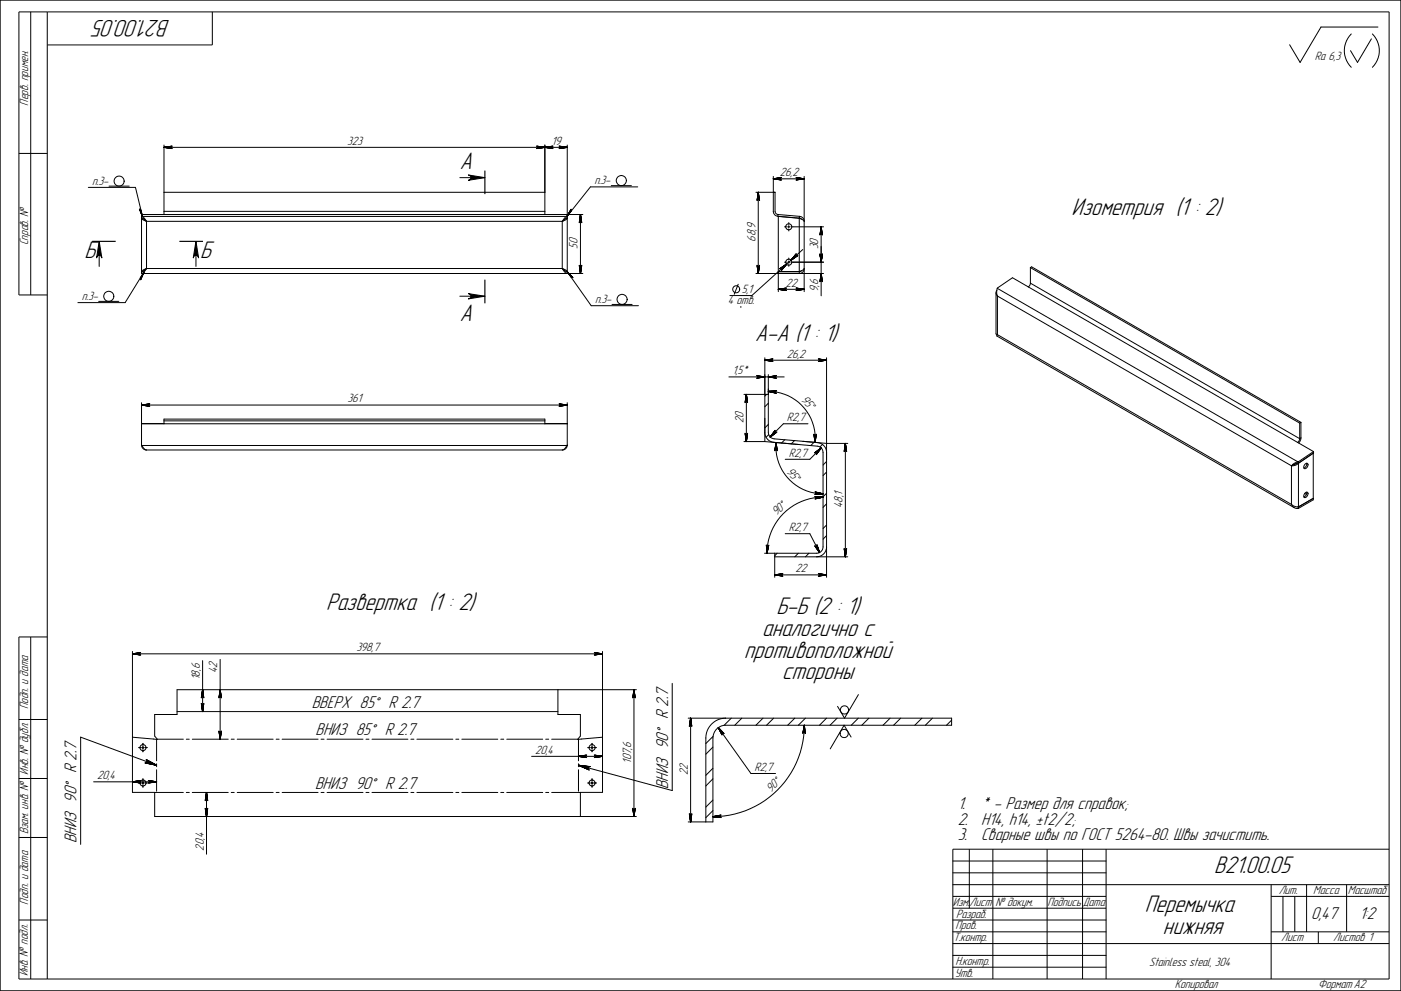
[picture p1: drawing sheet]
<svg xmlns="http://www.w3.org/2000/svg" width="594mm" height="420mm" viewBox="0 0 594 420" stroke-linecap="round" stroke-linejoin="round" font-family="sans-serif">
<g fill="none" stroke="#000" stroke-width=".42">
<path d="M.1 .1h593.9v420h-593.9zM13 5v120.1M20 5v410.1M90 5v14.1h-70M573 14.4a10 10 0 0 0 0 14.1M581.5 16.5l-5.9 10-2.9-5M581.9 14.4a10 10 0 0 1 0 14.1M584.3 11.5h-24.2l-8.8 15-4.5-7.5M8 65.1h12M37.4 79.4h20l3 12.5M46.2 78.9h8.6M69.5 62.5l3.5-.6z"/>
<path d="M69.5 62.5l3.4-.5zM69.5 62.5l3.2-.4zM69.5 62.5l3.1-.3zM69.5 62.5l3-.1zM69.5 62.5l3.1 .2zM69.5 62.5l3.2 .4zM69.5 62.5l3.4 .4zM69.5 62.5l3.5 .5zM69.5 61.5v29.4M69.5 62.5h171M69.5 62.6l3.2 .1M72.7 62.3l-3.2 .1"/>
<path d="M195 75.3h10.6M198.6 74.2l7 1.1-7 1.1a1.13 1.13 0 0 0 1.1-1.1 1.13 1.13 0 0 0-1.1-1.1zM227.5 63l3.5-.5zM227.5 61.9l3.5 .6zM227.7 62.9l3.3-.4zM227.7 62l3.3 .5zM227.9 62.1l3.1 .4zM227.9 62.3h6.3M227.9 62.7h6.3M228 62.7l3-.2zM228 62.2l3 .3zM228 62.5h3z"/>
<path d="M228 62.4l3 .1zM231 62.5l3.5-.6zM231 62.5l3.4-.5zM231 62.5l3.2-.4zM231 62.5l3.1-.3zM231 62.5l3-.1zM231 62.5l3.1 .2zM231 62.5l3.2 .4zM231 62.5l3.4 .4zM231 62.5l3.5 .5zM231 61.5v29.4M237 61.9l3.5 .6z"/>
<path d="M237 63l3.5-.5zM237.2 62l3.3 .5zM237.2 62.9l3.3-.4zM237.4 62.1l3.1 .4zM237.4 62.3h3.1M237.4 62.7h3.1M237.5 62.2l3 .3zM237.5 62.7l3-.2zM237.5 62.4l3 .1zM237.5 62.5h3zM240.5 61.5v54.5l-.9-.5-1.2-1.7M259.2 78.7h8.5"/>
<path d="M270.4 79.2h-20l-10 12.6M327.9 75.8l3.5-.6zM327.9 75.8l3.3-.5zM327.9 75.8l3.2-.4zM327.9 75.8l3.1-.3zM327.9 75.8l3-.1zM327.9 75.8l3.1 .3zM327.9 75.8l3.2 .4zM327.9 75.8l3.3 .5zM327.9 75.8l3.5 .5zM327.9 74.8v14.8a2.12 2.12 0 0 0 2 2.1M327.9 75.8h13.1"/>
<path d="M327.9 75.6h3.2M327.9 75.7h3.1M327.9 75.9h3.1M327.9 76h3.2M337.5 76.3l3.5-.5zM337.5 75.2l3.5 .6zM337.7 76.3l3.3-.5zM337.7 75.3l3.3 .5zM337.9 75.4l3.1 .4zM337.9 75.6h3.1M337.9 76h3.1M338 76.1l3-.3z"/>
<path d="M338 75.5l3 .3zM338 75.7h3M338 75.9h3M338 75.9l3-.1zM338 75.7l3 .1zM341 74.8v48.8M59.1 88.6l1.3 3.3zM59.2 88.7l1.2 3.2zM59.3 88.8l1.1 3.1zM59.5 88.9l.9 3zM59.6 89l.8 2.9zM60 91.7l.1 .1"/>
<path d="M60.1 91.8l1 .6 1 1.4M60.1 91.8v.7l.9 .3 1.1 1M60.1 91.8h180.3M60.4 92.5h-.4l.3 .5 1.8 .8M60.8 92.7l1.3 1.1M62.1 93.8h176.3M62.1 93.8v20M69.5 81.5h161.5M69.5 89.6h161.5M238.4 93.8v20M239.8 92.7l-1.4 1.1M240.2 92.5l.3 .1-.5 .5-1.6 .7"/>
<path d="M240.4 91.8l-.6 .3-1.4 1.7M240.4 91.8v.7l-2 1.3M240.5 91.7l-.1 .1M242.1 89l-1.7 2.8zM242.1 89.1l-1.7 2.7zM242.1 88.8l-1.7 3zM242.2 89.3l-1.8 2.5zM242.2 88.7l-1.8 3.1zM245.9 90.9v3.2M246 90.9v3.1M246.1 90.9l.1 3zM246.1 90.9l.3 3.1z"/>
<path d="M246.1 90.9l.4 3.2zM246.1 90.9l-.5 3.5zM246.1 90.9l-.4 3.4zM246.1 90.9l-.3 3.2zM246.1 90.9l-.2 3.1zM246.1 90.9l.6 3.5zM246.1 90.9l.5 3.4zM246.2 90.9l-.1 25.1M246.3 90.9v3.1M246.3 90.9v3.2M247.2 90.9h-187.2v25.1M320.5 81.5h8.2v8.4l.4 .7 .8 .3"/>
<path d="M321.3 81.5v3.2M321.4 81.5v3.1M321.5 81.5l.5 3.3zM321.5 81.5l.4 3.2zM321.5 81.5l.3 3.1zM321.5 81.5l.1 3zM321.5 81.5l-.2 3.1zM321.5 81.5l-.4 3.2zM321.5 81.5l-.4 3.3zM321.5 81.5l-.5 3.5zM321.5 81.5l.6 3.5zM321.5 81.5v34.5"/>
<path d="M321.7 81.5v3.1M321.7 81.5v3.2M329.9 91.7l9 .8M329.9 90.9v.8M329.9 90.9l9.1 .8M332.7 96.2h.8M334 96.2h1M334.5 94.4v.7M334.5 95.6v1.1M334.5 97.2v.7M335.5 96.2h13.7M338.9 92.5v23.5l1.3-.5 .7-.8 .1-.9-.5 .6-1.6 .7h-8.9"/>
<path d="M338.9 92.5l-8.9-.7v31.8M339 91.7l-.1 .8M339 91.7l.1 .1M339 92.5l.9 .5M339 92.5h-.1M339.1 91.8l1.3 .5 .6 1.5-.8-.7-1.3-.6M339.1 91.8l-.1 .7M348.1 96.2l-.1 3.1M348.2 96.2l-.5 3.5zM348.2 96.2l-.5 3.3zM348.2 96.2l-.4 3.1zM348.2 96.2l-.2 3z"/>
<path d="M348.2 96.2l.1 3zM348.2 96.2l.2 3zM348.2 96.2l.4 3.1zM348.2 96.2l.5 3.3zM348.2 96.2l.5 3.5zM348.2 96.2v29.2M348.3 96.2l.1 3.1M42.1 102.3l1.1 7a1.11 1.11 0 0 0-1.1-1 1.11 1.11 0 0 0-1.1 1zM42.1 102.3v10.7M60 116h187.2M61 115.4l-1.4 3.3zM61 115.4l-1.3 3.1z"/>
<path d="M61 115.4l-1.3 3zM61 115.4l-1.4 2.8zM61 115.4l-1.4 2.7zM61 115.4l-7.9 12.9h-20.1M62.1 113.8l-1.8 .9-.3 .4h.4M62.1 113.8l-1.3 1.2M62.1 113.8l-1.2 1.7-.9 .5M62.1 113.8l-1.3 1.2-.8 .2M62.1 113.8h176.3M83.1 102.3l1.1 7a1.13 1.13 0 0 0-1.1-1 1.13 1.13 0 0 0-1.1 1zM83.1 102.3v10.7M238.4 113.8l1.9 .9 .2 .4h-.3"/>
<path d="M238.4 113.8l1.4 1.2M238.4 113.8l1.1 1 1 .4 10.2 14.4h20M240.5 115.2l1.9 2.4zM240.5 115.2l2 2.3zM240.5 115.2l2.2 2.4zM240.5 115.2l2.4 2.5zM240.5 115.2l2.5 2.6zM245.6 112.5l.5 3.5zM245.7 112.6l.4 3.4zM245.8 112.8l.3 3.2zM245.9 112.9l.2 3.1zM245.9 112.8v3.2"/>
<path d="M246 112.9v3.1M246.1 113v3zM246.2 113l-.1 3zM246.3 112.9v3.1M246.3 112.8v3.2M246.4 112.9l-.3 3.1zM246.6 112.6l-.5 3.4zM246.7 112.5l-.6 3.5zM320.5 116h28.7M321 112.5l.5 3.5zM321.1 112.6l.4 3.4zM321.1 112.8l.4 3.2z"/>
<path d="M321.3 112.9l.2 3.1zM321.3 112.8v3.2M321.4 112.9v3.1M321.5 113v3zM321.6 113l-.1 3zM321.7 112.9v3.1M321.7 112.8v3.2M321.8 112.9l-.3 3.1zM322 112.6l-.5 3.4zM322.1 112.5l-.6 3.5zM330.6 113.9l2.9-1.9zM330.7 113.9l2.8-1.9z"/>
<path d="M330.9 113.8l2.6-1.8zM331.1 113.9l2.4-1.9zM331.2 113.9l2.3-1.9zM331.4 114.1l2.1-2.1zM332.7 111.2h.8M333.5 112l-2.1 2.4zM333.5 112l-2.1 2.6zM333.5 112l-2.2 2.8zM334 111.2h1M334.5 109.4v.7M334.5 110.7v1M334.5 112.1v.8"/>
<path d="M335.4 110.3l3-2zM335.4 110.3l2.8-1.9zM335.4 110.3l2.6-1.8zM335.4 110.3l2.5-1.9zM335.4 110.3l2.3-2zM335.5 111.2h13.7M337.5 108.1l-2.1 2.2zM337.5 107.9l-2.1 2.4zM337.5 107.7l-2.1 2.6zM337.7 107.6l-2.3 2.7zM339.9 114.7l-1 .5h-8.9M340.4 105.8l-21.6 19.5h-9.3"/>
<path d="M347.7 107.7l.5 3.5zM347.7 107.8l.5 3.4zM347.8 108l.4 3.2zM348 108.1l.2 3.1zM348 108v3.2M348.1 116l-.1 3.1M348.1 108.2l.1 3zM348.2 116l.5 3.5zM348.2 116l.5 3.3zM348.2 116l.4 3.1zM348.2 116l.2 3zM348.2 116l.1 3z"/>
<path d="M348.2 116l-.2 3zM348.2 116l-.4 3.1zM348.2 116l-.5 3.3zM348.2 116l-.5 3.5zM348.3 108.2l-.1 3zM348.3 116l.1 3.1M348.4 108v3.2M348.4 108.1l-.2 3.1zM348.7 107.8l-.5 3.4zM348.7 107.7l-.5 3.5zM436.9 113.5v6.6M436.9 113.5l114.2 65.9"/>
<path d="M436.9 113.5l.6-.4 114.1 66M20 125.1h-12v-120.1h581v410.1h-581v-145h12M41.8 127.8h8.6M195 125.6h10.6M198.6 124.5l7 1.1-7 1.1a1.11 1.11 0 0 0 1.1-1.1 1.11 1.11 0 0 0-1.1-1.1zM259.5 129.1h8.5M313 120.5l-1.7 4.3M314.2 129.9h.1M330 122.7l3.5 .5zM330 122.7l3.3 .4zM330 122.7l3.2 .3zM330 122.7l3.1 .2z"/>
<path d="M330 122.7l3-.1zM330 122.7l3.1-.3zM330 122.7l3.2-.5zM330 122.7l3.3-.5zM330 122.7l3.5-.6zM330 122.6l11 .1M330 122.4h3.2M330 122.5h3.1M330 122.8h3.1M330 122.9h3.2M337.5 122.1l3.5 .6zM337.5 123.2l3.5-.5z"/>
<path d="M337.7 122.2l3.3 .5zM337.7 123.1l3.3-.4zM337.9 122.2l3.1 .5zM337.9 122.4h3.1M337.9 122.9h3.1M338 122.4l3 .3zM338 122.9l3-.2zM338 122.5h3M338 122.8h3M338 122.6l3 .1zM338 122.7h3zM422.4 124.1v17.5l.6 .3"/>
<path d="M422.7 123.1l-.3 1.3 .6 1.1M422.9 122.2l-.3 2 .4 1.3M422.9 122.2l127.5 73.6M422.9 122.2l6.4-4.4 127.7 73.7M423 125.5l124.6 72M423 125.5v16.4M436.9 120.1l-.2 .7-.7 .8M436.9 120.1l114.2 65.9M309.1 159.8h23.4M320.8 159.3l3.5 .5zM321 159.3l3.3 .5zM321.1 159.4l3.2 .4z"/>
<path d="M321.1 159.6h3.2M321.2 159.6l3.1 .2zM321.3 159.9l3-.1zM321.3 159.7l3 .1zM321.3 159.8h3M324.3 152.7l3.5 .5zM324.3 152.7l3.3 .5zM324.3 152.7l3.2 .4zM324.3 152.7l3 .3zM324.3 152.7l3-.1zM324.3 152.7l3-.3zM324.3 152.7l3.2-.4z"/>
<path d="M324.3 152.7l3.3-.5zM324.3 152.7l3.5-.5zM324.3 151.7v35.5M324.3 152.7h26.2M324.3 152.8l3.2 .1M324.3 152.7h3M325.8 159.8l3.5-.5zM325.8 159.8l3.3-.5zM325.8 159.8l3.2-.4zM325.8 159.8l3.1-.2zM325.8 159.8l3 .1zM325.8 159.8l3.1 .3z"/>
<path d="M325.8 159.8l3.2 .4zM325.8 159.8l3.3 .5zM325.8 159.8l3.5 .5zM325.8 158.8v24.5a2.72 2.72 0 0 0 2.5 2.8l18.4 1.5a4.2 4.2 0 0 1 3.8 4.2M325.8 159.8h3M325.8 159.9l3.2 .1M327.5 152.5l-3.2 .1M329 159.6l-3.2 .1M347 152.2l3.5 .5zM347 153.2l3.5-.5zM347.2 152.2l3.3 .5zM347.2 153.2l3.3-.5z"/>
<path d="M347.3 152.3l3.2 .4zM347.3 153.1l3.2-.4zM347.3 152.9h3.2M347.3 152.5h3.2M347.5 152.4l3 .3zM347.5 152.6l3 .1zM347.5 152.8l3-.1zM347.5 152.7h3M350.5 151.7v93.1M422.9 141.9l-.1 .1M423 141.9l-.4 .5 126.2 72.8M423 141.9l124.6 72"/>
<path d="M60 171.7l3.5-.5zM60 171.7l3.4-.4zM60 171.7l3.2-.4zM60 171.7l3.1-.2zM60 171.7l3 .1zM60 171.7l3.1 .3zM60 171.7l3.2 .4zM60 171.7l3.4 .5zM60 171.7l3.5 .6zM60 170.7v18.1M60 179.7h180.5M60 179.6h9.5"/>
<path d="M60 171.5h3.2M60 171.6h3.1M60 171.9h3.1M60 171.9h3.2M69.5 178.4v1.3M69.5 178.4v-.7h161.5v.7M69.5 178.4h161.5M231 178.4v1.3M231 179.6h9.5M237 172.3l3.5-.6zM237 171.2l3.5 .5zM237.2 172.2l3.3-.5z"/>
<path d="M237.2 171.3l3.3 .4zM237.4 171.3l3.1 .4zM237.4 171.5h3.1M237.4 171.9h3.1M237.5 172l3-.3zM237.5 171.5l3 .2zM237.5 171.6h3M237.5 171.9h3M237.5 171.8l3-.1zM237.5 171.7h3zM240.5 170.7v18.1M240.5 171.7h-180.5"/>
<path d="M315.5 167.2h10.3M316.3 167.2v3.2M316.5 167.2v20M316.5 167.2l-.6 3.5zM316.5 167.2l-.5 3.3zM316.5 167.2l-.4 3.2zM316.5 167.2l-.3 3.1zM316.5 167.2l-.1 3zM316.5 167.2l.2 3.1zM316.5 167.2l.4 3.2zM316.5 167.2l.4 3.3zM316.5 167.2l.5 3.5z"/>
<path d="M316.6 167.2l.1 3.2M320.8 160.3l3.5-.5zM321 160.3l3.3-.5zM321.1 160h3.2M321.2 160.1l3.1-.3zM325.1 167.2l-.8 .8M325.8 165.9l3.5 .9zM325.8 165.9l3.3 .8zM325.8 165.9l3.1 .7zM325.8 165.9l3 .5zM325.8 165.9l3 .4zM325.8 165.9h3.1z"/>
<path d="M325.8 165.9l3.2-.1zM325.8 165.9l3.3-.2zM325.8 165.9l3.5-.2zM325.8 180l-1.5 1.4M325.8 171l-1.5 1.5M325.8 166.1h3M325.8 166h3.1M329 165.9h-3.2a19.9 19.9 0 0 1 19.8 21.7v-3M329.3 165.8h-3.5M342.6 179.7h-10.4l-5.6 5.6M551.1 179.4v6.6M551.6 179.1l-.5 .3"/>
<path d="M551.6 179.1v6.6M60 188.8l.1 .1M60 188.7h.1M60.1 188.8l.5 1.4 1.5 .6M60.1 188.9l1.4 1.7 .6 .2M60.1 188.9h180.3M62.1 190.8h176.3M240.4 188.9l-1 1.4-1 .5M240.5 188.8l-.6 1.5-1.5 .5M240.5 188.8l-.1 .1M240.5 188.7h.1M315.5 187.2h8.8"/>
<path d="M315.9 183.7l.6 3.5zM316 183.9l.5 3.3zM316.1 184l.4 3.2zM316.2 184.2l.3 3zM316.3 184v3.2M316.4 184.2l.1 3zM316.6 184.2l-.1 3zM316.7 184v3.2M316.7 184.2l-.2 3zM316.9 183.9l-.4 3.3zM317 183.7l-.5 3.5zM324.3 183.3a4.2 4.2 0 0 0 3.8 4.2l18.4 1.7a2.66 2.66 0 0 1 2.5 2.6v40.1a2.71 2.71 0 0 1-2.7 2.7h-22.1"/>
<path d="M324.3 187.2l14.5 1.3M326 184.3l-1.2 1.1M326.6 185.3l2.3-2zM326.6 185.3l2.5-2zM326.6 185.3l2.7-2zM326.6 185.3l2.9-2.1zM328.5 182.7l-1.9 2.6zM328.6 182.9l-2 2.4zM328.6 182.6l-2 2.7zM328.7 183.1l-2.1 2.2zM328.7 182.4l-2.1 2.9zM328.9 187.6v3.2"/>
<path d="M328.9 187.6v3.1M329.1 190.6v-3a20 20 0 0 0 19.9 21.8M329.1 187.6l.5 3.5zM329.1 187.6l.4 3.4zM329.1 187.6l.4 3.2zM329.1 187.6l.2 3.1zM329.1 187.6l-.1 3zM329.1 187.6l-.3 3.1zM329.1 187.6l-.4 3.2zM329.1 187.6l-.5 3.4zM329.1 187.6l-.6 3.5zM329.2 187.6v3.1"/>
<path d="M329.3 187.6v3.2M332.8 186.4l-1.4 1.4M336.9 186.8l-1.4 1.4M340.4 187.1l10.1 .9M345.1 184.1l.5 3.5zM345.2 184.2l.4 3.4zM345.2 187.5l-1.4 1.4M345.2 184.4l.4 3.2zM345.3 192l2.9-2.1zM345.4 184.5l.2 3.1zM345.4 184.4v3.2M345.5 184.5v3.1"/>
<path d="M345.5 191.9l2.7-2zM345.6 184.6v3zM345.7 191.9l2.5-2zM345.7 184.6l-.1 3zM345.7 184.5v3.1M345.8 184.4v3.2M345.9 184.5l-.3 3.1zM345.9 191.9l2.3-2zM346 192l2.2-2.1zM346.1 184.2l-.5 3.4zM346.2 184.1l-.6 3.5zM348.2 189.9l-2 2.4z"/>
<path d="M348.2 189.9l-1.9 2.5zM348.2 189.9l-2 2.7zM348.2 189.9l-2.1 2.9zM348.2 189.9l-4.8 4.8h-10.4M348.8 188.4l-1.1 1.1M350.5 195.7l-1.5 1.5M350.5 188h9M358.3 188v3.2M358.5 188l.5 3.5zM358.5 188l.5 3.3zM358.5 188l.4 3.2zM358.5 188l.2 3z"/>
<path d="M358.5 188l.1 3zM358.5 188l-.3 3zM358.5 188l-.4 3.2zM358.5 188l-.5 3.3zM358.5 188l-.6 3.5zM358.5 188v48.1M358.5 188v3M358.6 188l.1 3.2M547.6 197.5v16.4M548.2 197.2l-.6 .3M549.6 196.5l-1.4 .7M550.4 195.8l-1.4 .6-1.4 1.1"/>
<path d="M550.4 195.8v.6M550.4 196.4l-2.2 .8M550.4 196.4h.2M550.5 196.4h.1M550.6 195.8h-.2M550.6 195.8v.6M550.6 196.4l-1.3 .9-1.7 .2M550.6 196.4v19.1M551.1 186l-.2 .9-.7 .7M551.6 185.7l-.9 2.1M551.6 185.7l-.5 .3M553.3 196.9a.78 .78 0 0 1 1.2-.3 .78 .78 0 0 1-.1 1.3v.1a.85 .85 0 0 1-1.3 .7 .85 .85 0 0 1 0-1.5z"/>
<path d="M554 196.4l-.2 1.3-.9 .7M556.9 192.2h.1M556.9 192.2v19.7l-6.3 3.6M557 191.5l-6.4 4.3M557 191.5v.5l-6.4 4.4M345.5 209.6l3.5-.2zM345.5 210.5l3.5 .3zM345.5 209.5h3.5M345.6 208.5l3.4 .9zM345.6 211.6l3.4-.8zM345.7 209.6l3.3-.2zM345.7 210.5l3.3 .3z"/>
<path d="M345.7 208.6l3.3 .8zM345.7 211.5l3.3-.7zM345.8 209.5l3.2-.1zM345.8 210.6l3.2 .2zM345.8 210.7l3.2 .1a23.7 23.7 0 0 0-23.8 23.8l.1-3.1M345.9 208.7l3.1 .7zM345.9 210.7l3.1 .1zM345.9 209.3h3.1M345.9 210.8h3.1M346 208.8l3 .6zM346 211.2l3-.4zM346 209.2l3 .2z"/>
<path d="M346 209l3 .4zM346 211.1l3-.3zM346 210.9l3-.1zM346 209.2h3M346 210.9h3M350.5 209.1l-1.5 1.5h-3.5M350.5 200.1l-1.5 1.5M350.5 213.6l-1.5 1.5M547.6 213.9l1.3 .8 1.7 .2M547.6 213.9l1.2 1.3 1.8 .3M550.2 214.9h.4M550.5 214.9h.1"/>
<path d="M553.3 209.2l.7 .4M553.3 209.1a.78 .78 0 0 1 1.2-.3 .78 .78 0 0 1-.1 1.3v.1a.76 .76 0 0 1-.8 .8 .76 .76 0 0 1-.8-.7zM554 208.7l-.2 1.2-.9 .8M556.9 211.3l-6.3 3.6M325 231l.2 3.6zM325 231.2l.2 3.4zM325.1 231.4l.1 3.2zM325.1 231v3.6M325.2 231.5v3.1zM325.3 231.6l-.1 3zM325.4 231.6v3M325.5 231.6l-.3 3z"/>
<path d="M325.7 231.5l-.5 3.1zM325.9 231.3l-.7 3.3zM326 231.1l-.8 3.5zM328.5 234.6v10.2M328.5 236.1h31M329.5 234.6l-1 1M333 226.3h10.4l4.1 8M338.5 234.6l-1.5 1.5M343 234.6l-1.5 1.5M345.4 231.4l2.1 2.9zM345.6 231.5l1.9 2.8zM345.7 231.6l1.8 2.7z"/>
<path d="M345.9 231.7l1.6 2.6zM346.1 231.6l1.4 2.7zM346.4 231.4l1.1 2.9zM346.4 230.9l1.1 3.4zM346.4 231.1l1.1 3.2zM346.4 231.3l1.1 3zM350.5 231.9a4.2 4.2 0 0 1-4.2 4.2M350.5 222.6l-1.5 1.5M350.5 227.1l-1.5 1.5M357.9 232.6l.6 3.5zM358 232.7l.5 3.4zM358.1 232.9l.4 3.2z"/>
<path d="M358.2 233l.3 3.1zM358.3 232.9v3.2M358.4 233.1l.1 3zM358.5 233.1v3M358.6 233.1l-.1 3zM358.7 232.9v3.2M358.7 233l-.2 3.1zM359 232.7l-.5 3.4zM359 232.6l-.5 3.5zM328.5 243.7l3.5-.5zM328.5 243.7l3.3-.4zM328.5 243.7l3.2-.4z"/>
<path d="M328.5 243.7l3-.2zM328.5 243.7l3 .1zM328.5 243.7l3 .3zM328.5 243.7l3.2 .4zM328.5 243.7l3.3 .5zM328.5 243.7l3.5 .6zM328.5 243.9h3.2M328.5 243.6h3M328.5 243.5h3.2M347 244.3l3.5-.6zM347 243.2l3.5 .5zM347.2 244.2l3.3-.5z"/>
<path d="M347.2 243.3l3.3 .4zM347.3 244.1l3.2-.4zM347.3 243.3l3.2 .4zM347.3 243.9h3.2M347.3 243.5h3.2M347.5 243.5l3 .2zM347.5 243.6h3M347.5 243.8l3-.1zM347.5 243.7h3zM350.5 243.7l-22 .1M13 270.1v145M56.2 277.2l3.5-.5z"/>
<path d="M56.2 277.2l3.3-.5zM56.2 277.2l3.1-.4zM56.2 277.2l3-.2zM56.2 277.2l3-.1zM56.2 277.2l3 .3zM56.2 277.2l3.1 .4zM56.2 277.2l3.3 .5zM56.2 277.2l3.5 .5zM56.2 276.2v59.8h21.5M56.2 277.2h199.3M56.2 277.4h3.1M56.2 277.3h3"/>
<path d="M56.2 277.1h3M56.2 277h3.1M93.4 279.6v33.8M252 277.7l3.5-.5zM252 276.7l3.5 .5zM252.2 277.7l3.3-.5zM252.2 276.7l3.3 .5zM252.3 276.8l3.2 .4zM252.3 277.4h3.2M252.3 277h3.2M252.5 277.5l3-.3zM252.5 277l3 .2z"/>
<path d="M252.5 277.3h3M252.5 277.1h3M252.5 277.3l3-.1zM252.5 277.1l3 .1zM255.5 276.2v59.8h-21.6M85.3 298.2l.6 3.5zM85.4 298.4l.5 3.3zM85.5 298.6l.4 3.1zM85.6 298.7l.3 3zM85.7 292.4v3.2M85.7 298.6v3.1M85.8 292.4v3.1"/>
<path d="M85.8 298.7v3M85.8 298.7l.1 3zM85.9 292.4l-.6 3.5zM85.9 292.4l-.5 3.3zM85.9 292.4l-.4 3.2zM85.9 292.4l-.3 3.1zM85.9 292.4l-.1 3zM85.9 292.4l.3 3.1zM85.9 292.4l.4 3.2zM85.9 292.4l.5 3.3zM85.9 292.4l.5 3.5zM85.9 280.1v21.6"/>
<path d="M86 298.7l-.1 3zM86 292.4l.1 3.2M86.1 298.6v3.1M86.2 298.7l-.3 3zM86.4 298.4l-.5 3.3zM86.4 298.2l-.5 3.5zM93.2 292.4v3.2M93.4 292.4l-.6 3.5zM93.4 292.4l-.5 3.3zM93.4 292.4l-.4 3.2zM93.4 292.4l-.3 3.1zM93.4 292.4l.1 3z"/>
<path d="M93.4 292.4l.2 3.1zM93.4 292.4l.4 3.2zM93.4 292.4l.4 3.3zM93.4 292.4l.5 3.5zM93.5 292.4v3.1M93.6 292.4v3.2M236.6 292.4v10.5h9.5v9.2l-1.2 1.4 10.6-.9M268.6 292.4v3.2M268.7 292.4v3.1M268.8 292.4l.6 3.5zM268.8 292.4l.5 3.3zM268.8 292.4l.4 3.2z"/>
<path d="M268.8 292.4l.3 3.1zM268.8 292.4l.1 3zM268.8 292.4l-.2 3.1zM268.8 292.4l-.4 3.2zM268.8 292.4l-.4 3.3zM268.8 292.4l-.5 3.5zM268.8 292.4v53.8M269 292.4v3.1M269 292.4v3.2M269.8 292.4h-194.7v10.5h-9.5v9.2l1.2 1.4-10.6-.9M285.1 289.7v45.5l-39.8-10.8M364 294.5l-5.9 10-3-5"/>
<path d="M8 305h12M58.9 317h.7M60.1 317h1M60.6 315.2v.7M60.6 316.5v1M60.6 318v.7M61.6 317h.8M66.4 313.4v9.1M66.7 313.4h11M75.1 301.7h161.5M79 313.4h1.3M81.5 313.4h15.3"/>
<path d="M92.8 309.9l.6 3.5zM92.9 310.1l.5 3.3zM93 310.2l.4 3.2zM93.1 310.4l.3 3zM93.2 310.2v3.2M93.3 310.4l.1 3zM93.5 310.4l-.1 3zM93.5 310.4v3M93.6 310.2v3.2M93.6 310.4l-.2 3zM93.8 310.1l-.4 3.3zM93.9 309.9l-.5 3.5z"/>
<path d="M98 313.4h1.3M100.6 313.4h15.2M117.1 313.4h1.3M119.6 313.4h15.3M136.1 313.4h1.3M138.7 313.4h15.2M155.2 313.4h1.3M157.7 313.4h15.3M174.2 313.4h1.3M176.8 313.4h15.2M193.3 313.4h1.3M195.8 313.4h15.3"/>
<path d="M212.3 313.4h1.3M214.9 313.4h15.2M231.4 313.4h1.3M233.9 313.4h11.1M245.3 313.4v9.1M249.3 317h.8M250.6 317h1M251 315.2v.7M251 316.5v1M251 318v.7M252.1 317h.7M291.8 304.5h111.7v3h-95.8a5.4 5.4 0 0 0-5.4 5.4v35.6h-10.5"/>
<path d="M292.7 304.5v3.2M292.8 304.5v44M292.8 304.5l.6 3.5zM292.8 304.5l.5 3.3zM292.8 304.5l.4 3.2zM292.8 304.5l.3 3.1zM292.8 304.5l-.1 3zM292.8 304.5l-.2 3.1zM292.8 304.5l-.3 3.2zM292.8 304.5l-.4 3.3zM292.8 304.5l-.5 3.5zM293 304.5v3.2"/>
<path d="M302.3 316.8l-3 3M302.4 312.2l-3.1 3M304.6 308.5l1.6 3.1zM304.6 308.5l1.5 3zM304.6 308.5l1.5 2.8zM304.6 308.5l1.5 2.6zM304.6 308.5l1.7 2.5zM304.6 308.5l2 2.3zM304.6 308.5l2.1 2.3zM304.6 308.5l2.3 2.4zM304.6 308.5l2.5 2.5zM304.6 308.5l13.8 19.4h10.5"/>
<path d="M307.7 304.5a8.4 8.4 0 0 0-8.4 8.4v35.6M310.1 304.5l-3.1 3M314.6 304.5l-3 3M323.5 304.5l-3 3M328.1 304.5l-3 3M337 304.5l-3 3M341 307.5l-.1 3M341.1 307.5l.4 3.5zM341.1 307.5l.3 3.3zM341.1 307.5l.2 3.2zM341.1 307.5l.1 3.1zM341.1 307.5l-.2 3z"/>
<path d="M341.1 307.5l-.4 3zM341.1 307.5l-.6 3.1zM341.1 307.5l-.6 3.3zM341.1 307.5l-.7 3.5zM341.1 307.5a38.7 38.7 0 0 1-38.8 38.8M341.1 307.5v3.1M341.2 307.5l.1 3.5M341.5 304.5l-3 3M350.5 304.5l-3 3M355 304.5l-3 3M360.9 312.5l-3-5-5.9 10M364 304.5l-3 3"/>
<path d="M368.4 304.5l-3 3M377.4 304.5l-3 3M381.9 304.5l-3 3M390.9 304.5l-3 3M395.4 304.5l-3 3M403.5 305.3l-2.1 2.2M8 330.1h12M39.7 331.5h26.7M56.2 331.5l3.5 .5zM56.2 331.5l3.3 .4zM56.2 331.5l3.1 .4zM56.2 331.5l3 .2z"/>
<path d="M56.2 331.5l3-.1zM56.2 331.5l3-.3zM56.2 331.5l3.1-.5zM56.2 331.5l3.3-.5zM56.2 331.5l3.5-.6zM56.2 331.7h3.1M56.2 331.6h3M58.9 332h.7M59.3 331.3h-3.1M60.1 332h1M60.6 330.2v.8M60.6 331.5v1"/>
<path d="M60.6 333v.7M61.4 323.5l5 .9zM61.6 332h.8M61.7 323.5l4.7 .9zM62 323.4l4.4 1zM62 322l4.4 2.4zM62.2 322.2l4.2 2.2zM62.3 323.1l4.1 1.3-4.2-1.1zM62.3 322.4l4.1 2zM62.4 322.9l4 1.5-4.1-1.3zM62.4 322.6l4 1.8-4-1.5zM62.9 330.9l3.5 .6z"/>
<path d="M62.9 332l3.5-.5zM63 331l3.4 .5zM63 331.9l3.4-.4zM63.2 331l3.2 .5zM63.2 331.7h3.2M63.2 331.3h3.2M63.3 331.2l3.1 .3zM63.3 331.7l3.1-.2zM63.3 331.6h3.1M63.4 331.4l3 .1zM63.4 331.5h3zM65.6 336v10.2h204.2"/>
<path d="M66.4 324.4l-32.2-11.9v45.5M66.4 323.8v1.3M66.4 326.4v9.1M79 336h1.3M81.5 336h15.3M87.4 336v3.1M87.4 336v3M87.5 336l.1 26.2M87.6 336l-.6 3.5zM87.6 336l-.5 3.3zM87.6 336l-.4 3.1zM87.6 336l-.3 3z"/>
<path d="M87.6 336l-.1 2.9zM87.6 336l.2 3zM87.6 336l.4 3.1zM87.6 336l.4 3.3zM87.6 336l.5 3.5zM87.7 336v3M87.8 336v3.1M98 336h1.3M100.6 336h15.2M117.1 336h1.3M119.6 336h15.3M136.1 336h1.3"/>
<path d="M138.7 336h15.2M155.2 336h1.3M157.7 336h15.3M174.2 336h1.3M176.8 336h15.2M193.3 336h1.3M195.8 336h15.3M212.3 336h1.3M214.9 336h15.2M225.4 320.7h30.1M231.4 336h1.3M245.3 320.7l3.5-.6z"/>
<path d="M245.3 320.7l3.3-.5zM245.3 320.7l3.2-.4zM245.3 320.7l3.1-.3zM245.3 320.7l3-.1zM245.3 320.7l3.1 .2zM245.3 320.7l3.2 .4zM245.3 320.7l3.3 .4zM245.3 320.7l3.5 .5zM245.3 324.4l5 .6zM245.3 324.4l4.8 .6zM245.3 324.4l4.5 .7zM245.3 324.4l4.3 .9-.1 .2z"/>
<path d="M245.3 324.4l4.2 1.1-.1 .2zM245.3 324.4l4.1 1.3v.3zM245.3 324.4l4.2 1.8zM245.3 324.4l4.4 2zM245.3 324.4l4.6 2.1zM245.3 320.5h3.2M245.3 320.5h3.1M245.3 320.8h3.1M245.3 320.9h3.2M245.3 323.8v1.3M245.3 326.4v9.1M246.1 336v10.2"/>
<path d="M249.3 332h.8M250.6 332h1M251 330.2v.8M251 331.5v1M251 333v.7M252 321.2l3.5-.5zM252 320.1l3.5 .6zM252.1 332h.7M252.2 321.1l3.3-.4zM252.2 320.2l3.3 .5zM252.3 320.3l3.2 .4zM252.3 320.5h3.2"/>
<path d="M252.3 320.9h3.2M252.5 320.9l3-.2zM252.5 320.4l3 .3zM252.5 320.5h3M252.5 320.8h3M252.5 320.7h3zM252.5 320.6l3 .1zM302.3 325.7l-3 3M302.3 339.2l-3 3M302.3 330.2l-3 3M8 355.1h12M87 342.7l.6 3.5z"/>
<path d="M87.1 342.9l.5 3.3zM87.2 343l.4 3.2zM87.3 343.1l.3 3.1zM87.4 343v3.2M87.4 343.1v3.1M87.5 343.2l.1 3zM87.6 343.2v3zM87.7 343.1v3.1M87.8 343v3.2M87.8 343.1l-.2 3.1zM88 342.9l-.4 3.3zM88.1 342.7l-.5 3.5z"/>
<path d="M268.3 342.7l.5 3.5zM268.4 342.9l.4 3.3zM268.4 343l.4 3.2zM268.6 343.1l.2 3.1zM268.6 343v3.2M268.7 343.1v3.1M268.8 343.2v3zM268.9 343.2l-.1 3zM269 343.1v3.1M269 343v3.2M269.1 343.1l-.3 3.1zM269.3 342.9l-.5 3.3z"/>
<path d="M269.4 342.7l-.6 3.5zM292.3 345l.5 3.5zM292.4 345.2l.4 3.3zM292.5 345.3l.3 3.2zM292.6 345.4l.2 3.1zM292.7 345.3v3.2M292.7 345.5l.1 3zM292.9 345.5l-.1 3zM293 345.3v3.2M293.1 345.4l-.3 3.1zM293.3 345.2l-.5 3.3zM293.4 345l-.6 3.5z"/>
<path d="M302.3 346.3l3.5-.8zM302.3 346.3l3.3-.7zM302.3 346.3l3.2-.6zM302.3 346.3l3.1-.4zM302.3 346.3l3-.3zM302.3 346.3l3.1 .1zM302.3 346.3l3.2 .2zM302.3 346.3l3.4 .3zM302.3 346.3l3.5 .3zM302.3 343.7l-3 3M302.3 346.1h3.1M302.3 346.1h3"/>
<path d="M302.3 346.3l3.2 .1M302.3 346.4h3.5M404 375.1h185M404 370.1h65M404 365.1h65M411 360v25.1M421 360v55.1M444 360v55.1M459 360v55.1M469 360v55.1M539 375.1v40M554 375.1v20"/>
<path d="M571 375.1v20M589 360h-185v55.1M8 390.1h12M404 395.1h65M404 390.1h65M404 380h65M404 385.1h65M539 395.1h50M539 380h50M544 380v15.1M549 380v15.1M559 395.1v5"/>
<path d="M404 410.1h65M404 400.1h185M404 405.1h65"/>
<circle cx="50.5" cy="76.8" r="2.14"/>
<circle cx="263.5" cy="76.6" r="2.14"/>
<circle cx="334.5" cy="96.2" r="1.27"/>
<circle cx="334.5" cy="111.2" r="1.27"/>
<circle cx="46.1" cy="125.6" r="2.14"/>
<circle cx="263.8" cy="126.9" r="2.13"/>
<circle cx="312.2" cy="122.6" r="1.5"/>
<circle cx="60.6" cy="317" r="1.28"/>
<circle cx="251" cy="317" r="1.28"/>
<circle cx="358" cy="311" r="1.75"/>
<circle cx="358.1" cy="301" r="1.74"/>
<circle cx="60.6" cy="332" r="1.27"/>
<circle cx="251" cy="332" r="1.27"/>
</g>
<g fill="#000">
<path d="M69.5 62.5l3.5-.6zM69.5 62.5l3.4-.5zM69.5 62.5l3.4 .4zM69.5 62.5l3.5 .5zM227.5 63l3.5-.5zM227.7 62.9l3.3-.4zM227.7 62l3.3 .5zM227.5 61.9l3.5 .6zM231 62.5l3.5-.6zM231 62.5l3.4-.5zM231 62.5l3.4 .4zM231 62.5l3.5 .5z"/>
<path d="M237 61.9l3.5 .6zM237.2 62l3.3 .5zM237 63l3.5-.5zM237.2 62.9l3.3-.4zM327.9 75.8l3.5-.6zM327.9 75.8l3.3-.5zM327.9 75.8l3.3 .5zM327.9 75.8l3.5 .5zM337.5 76.3l3.5-.5zM337.7 76.3l3.3-.5zM337.7 75.3l3.3 .5zM337.5 75.2l3.5 .6z"/>
<path d="M59.6 89l.8 2.9zM59.5 88.9l.9 3zM59.3 88.8l1.1 3.1zM59.2 88.7l1.2 3.2zM59.1 88.6l1.3 3.3zM242.2 89.3l-1.8 2.5zM242.1 89.1l-1.7 2.7zM242.1 89l-1.7 2.8zM242.1 88.8l-1.7 3zM242.2 88.7l-1.8 3.1zM246.1 90.9l-.5 3.5zM246.1 90.9l-.4 3.4z"/>
<path d="M246.1 90.9l.6 3.5zM246.1 90.9l.5 3.4zM321.5 81.5l.5 3.3zM321.5 81.5l-.4 3.3zM321.5 81.5l-.5 3.5zM321.5 81.5l.6 3.5zM348.2 96.2l-.5 3.5zM348.2 96.2l-.5 3.3zM348.2 96.2l.5 3.3zM348.2 96.2l.5 3.5zM61 115.4l-1.4 3.3zM61 115.4l-1.3 3.1z"/>
<path d="M61 115.4l-1.3 3zM61 115.4l-1.4 2.8zM61 115.4l-1.4 2.7zM240.5 115.2l1.9 2.4zM240.5 115.2l2 2.3zM240.5 115.2l2.2 2.4zM240.5 115.2l2.4 2.5zM240.5 115.2l2.5 2.6zM246.7 112.5l-.6 3.5zM246.6 112.6l-.5 3.4zM245.7 112.6l.4 3.4zM245.6 112.5l.5 3.5z"/>
<path d="M321 112.5l.5 3.5zM321.1 112.6l.4 3.4zM322.1 112.5l-.6 3.5zM322 112.6l-.5 3.4zM330.6 113.9l2.9-1.9zM330.7 113.9l2.8-1.9zM330.9 113.8l2.6-1.8zM331.1 113.9l2.4-1.9zM331.2 113.9l2.3-1.9zM331.4 114.1l2.1-2.1zM333.5 112l-2.1 2.4zM333.5 112l-2.1 2.6z"/>
<path d="M333.5 112l-2.2 2.8zM335.4 110.3l3-2zM335.4 110.3l2.8-1.9zM335.4 110.3l2.6-1.8zM335.4 110.3l2.5-1.9zM335.4 110.3l2.3-2zM337.5 108.1l-2.1 2.2zM337.5 107.9l-2.1 2.4zM337.5 107.7l-2.1 2.6zM337.7 107.6l-2.3 2.7zM348.7 107.7l-.5 3.5zM347.7 107.8l.5 3.4z"/>
<path d="M347.7 107.7l.5 3.5zM348.7 107.8l-.5 3.4zM348.2 116l.5 3.5zM348.2 116l.5 3.3zM348.2 116l-.5 3.3zM348.2 116l-.5 3.5zM330 122.7l3.5 .5zM330 122.7l3.3 .4zM330 122.7l3.3-.5zM330 122.7l3.5-.6zM337.5 122.1l3.5 .6zM337.7 122.2l3.3 .5z"/>
<path d="M337.7 123.1l3.3-.4zM337.5 123.2l3.5-.5zM324.3 152.7l3.5 .5zM324.3 152.7l3.3 .5zM324.3 152.7l3.3-.5zM324.3 152.7l3.5-.5zM320.8 160.3l3.5-.5zM321 160.3l3.3-.5zM321 159.3l3.3 .5zM320.8 159.3l3.5 .5zM325.8 159.8l3.5-.5zM325.8 159.8l3.3-.5z"/>
<path d="M325.8 159.8l3.3 .5zM325.8 159.8l3.5 .5zM347 152.2l3.5 .5zM347.2 152.2l3.3 .5zM347.2 153.2l3.3-.5zM347 153.2l3.5-.5zM60 171.7l3.5-.5zM60 171.7l3.4-.4zM60 171.7l3.4 .5zM60 171.7l3.5 .6zM237 172.3l3.5-.6zM237.2 172.2l3.3-.5z"/>
<path d="M237.2 171.3l3.3 .4zM237 171.2l3.5 .5zM316.5 167.2l-.6 3.5zM316.5 167.2l-.5 3.3zM316.5 167.2l.4 3.3zM316.5 167.2l.5 3.5zM325.8 165.9l3.5 .9zM325.8 165.9l3.3 .8zM325.8 165.9l3.1 .7zM325.8 165.9l3 .5zM317 183.7l-.5 3.5zM316.9 183.9l-.4 3.3z"/>
<path d="M316 183.9l.5 3.3zM315.9 183.7l.6 3.5zM328.7 182.4l-2.1 2.9zM328.6 182.6l-2 2.7zM328.5 182.7l-1.9 2.6zM328.6 182.9l-2 2.4zM328.7 183.1l-2.1 2.2zM326.6 185.3l2.3-2zM326.6 185.3l2.5-2zM326.6 185.3l2.7-2zM326.6 185.3l2.9-2.1zM329.1 187.6l.5 3.5z"/>
<path d="M329.1 187.6l.4 3.4zM329.1 187.6l-.5 3.4zM329.1 187.6l-.6 3.5zM346.2 184.1l-.6 3.5zM346.1 184.2l-.5 3.4zM345.2 184.2l.4 3.4zM345.1 184.1l.5 3.5zM345.3 192l2.9-2.1zM345.5 191.9l2.7-2zM345.7 191.9l2.5-2zM345.9 191.9l2.3-2zM346 192l2.2-2.1z"/>
<path d="M348.2 189.9l-2 2.4zM348.2 189.9l-1.9 2.5zM348.2 189.9l-2 2.7zM348.2 189.9l-2.1 2.9zM358.5 188l.5 3.5zM358.5 188l.5 3.3zM358.5 188l-.5 3.3zM358.5 188l-.6 3.5zM346 208.8l3 .6zM345.9 208.7l3.1 .7zM345.7 208.6l3.3 .8zM345.6 208.5l3.4 .9z"/>
<path d="M345.6 211.6l3.4-.8zM345.7 211.5l3.3-.7zM346 211.2l3-.4zM346 211.1l3-.3zM325.5 231.6l-.3 3zM325.7 231.5l-.5 3.1zM325.9 231.3l-.7 3.3zM326 231.1l-.8 3.5zM346.4 230.9l1.1 3.4zM346.4 231.1l1.1 3.2zM346.4 231.3l1.1 3zM346.4 231.4l1.1 2.9z"/>
<path d="M346.1 231.6l1.4 2.7zM345.9 231.7l1.6 2.6zM345.7 231.6l1.8 2.7zM345.6 231.5l1.9 2.8zM345.4 231.4l2.1 2.9zM357.9 232.6l.6 3.5zM358 232.7l.5 3.4zM359 232.7l-.5 3.4zM359 232.6l-.5 3.5zM328.5 243.7l3.5-.5zM328.5 243.7l3.3-.4zM328.5 243.7l3.3 .5z"/>
<path d="M328.5 243.7l3.5 .6zM347 244.3l3.5-.6zM347.2 244.2l3.3-.5zM347.2 243.3l3.3 .4zM347 243.2l3.5 .5zM56.2 277.2l3.5-.5zM56.2 277.2l3.3-.5zM56.2 277.2l3.3 .5zM56.2 277.2l3.5 .5zM252 277.7l3.5-.5zM252.2 277.7l3.3-.5zM252.2 276.7l3.3 .5z"/>
<path d="M252 276.7l3.5 .5zM85.9 292.4l-.6 3.5zM85.9 292.4l-.5 3.3zM85.9 292.4l.5 3.3zM85.9 292.4l.5 3.5zM93.4 292.4l-.6 3.5zM93.4 292.4l-.5 3.3zM93.4 292.4l.4 3.3zM93.4 292.4l.5 3.5zM268.8 292.4l.6 3.5zM268.8 292.4l.5 3.3zM268.8 292.4l-.4 3.3z"/>
<path d="M268.8 292.4l-.5 3.5zM86.4 298.2l-.5 3.5zM86.4 298.4l-.5 3.3zM85.4 298.4l.5 3.3zM85.3 298.2l.6 3.5zM93.9 309.9l-.5 3.5zM93.8 310.1l-.4 3.3zM92.9 310.1l.5 3.3zM92.8 309.9l.6 3.5zM292.8 304.5l.6 3.5zM292.8 304.5l.5 3.3zM292.8 304.5l-.4 3.3z"/>
<path d="M292.8 304.5l-.5 3.5zM304.6 308.5l1.6 3.1zM304.6 308.5l1.5 3zM304.6 308.5l1.5 2.8zM304.6 308.5l1.5 2.6zM304.6 308.5l1.7 2.5zM304.6 308.5l2 2.3zM304.6 308.5l2.1 2.3zM304.6 308.5l2.3 2.4zM304.6 308.5l2.5 2.5zM341.1 307.5l-.6 3.1zM341.1 307.5l-.6 3.3z"/>
<path d="M341.1 307.5l-.7 3.5zM56.2 331.5l3.5 .5zM56.2 331.5l3.3 .4zM56.2 331.5l3.3-.5zM56.2 331.5l3.5-.6zM61.4 323.5l5 .9zM61.7 323.5l4.7 .9zM62 323.4l4.4 1zM62.3 323.1l4.1 1.3-4.2-1.1zM62.4 322.9l4 1.5-4.1-1.3zM62.4 322.6l4 1.8-4-1.5zM62.3 322.4l4.1 2z"/>
<path d="M62.2 322.2l4.2 2.2zM62 322l4.4 2.4zM62.9 330.9l3.5 .6zM63 331l3.4 .5zM63 331.9l3.4-.4zM62.9 332l3.5-.5zM87.6 336l-.6 3.5zM87.6 336l-.5 3.3zM87.6 336l.4 3.3zM87.6 336l.5 3.5zM245.3 320.7l3.5-.6zM245.3 320.7l3.3-.5z"/>
<path d="M245.3 320.7l3.3 .4zM245.3 320.7l3.5 .5zM245.3 324.4l5 .6zM245.3 324.4l4.8 .6zM245.3 324.4l4.5 .7zM245.3 324.4l4.3 .9-.1 .2zM245.3 324.4l4.2 1.1-.1 .2zM245.3 324.4l4.1 1.3v.3zM245.3 324.4l4.2 1.8zM245.3 324.4l4.4 2zM245.3 324.4l4.6 2.1zM252 321.2l3.5-.5z"/>
<path d="M252.2 321.1l3.3-.4zM252.2 320.2l3.3 .5zM252 320.1l3.5 .6zM88.1 342.7l-.5 3.5zM88 342.9l-.4 3.3zM87.1 342.9l.5 3.3zM87 342.7l.6 3.5zM268.3 342.7l.5 3.5zM268.4 342.9l.4 3.3zM269.3 342.9l-.5 3.3zM269.4 342.7l-.6 3.5zM293.4 345l-.6 3.5z"/>
<path d="M293.3 345.2l-.5 3.3zM292.4 345.2l.4 3.3zM292.3 345l.5 3.5zM302.3 346.3l3.5-.8zM302.3 346.3l3.3-.7zM302.3 346.3l3.2-.6z"/>
<path d="M198.6 74.2l7 1.1-7 1.1a1.13 1.13 0 0 0 1.1-1.1 1.13 1.13 0 0 0-1.1-1.1z" fill-rule="evenodd"/>
<path d="M42.1 102.3l1.1 7a1.11 1.11 0 0 0-1.1-1 1.11 1.11 0 0 0-1.1 1z" fill-rule="evenodd"/>
<path d="M83.1 102.3l1.1 7a1.13 1.13 0 0 0-1.1-1 1.13 1.13 0 0 0-1.1 1z" fill-rule="evenodd"/>
<path d="M198.6 124.5l7 1.1-7 1.1a1.11 1.11 0 0 0 1.1-1.1 1.11 1.11 0 0 0-1.1-1.1z" fill-rule="evenodd"/>
</g>
<path d="M205.6 72.3v10M39.1 102.3h9.9M76.1 102.3h10M205.6 118.6v10" fill="none" stroke="#000" stroke-width=".49"/>
<g font-size="10.7">
<text x="72.1" y="8.3" transform="rotate(180 72.1 8.3)">В21.00.05</text>
<text x="195" y="71.6">А</text>
<text x="454.4" y="91.1">Изометрия (1 : 2)</text>
<text x="35.8" y="109.3">Б</text>
<text x="84.9" y="109.3">Б</text>
<text x="195" y="136.1">А</text>
<text x="320.3" y="144.6">А-А (1 : 1)</text>
<text x="138.3" y="258.7">Развертка (1 : 2)</text>
<text x="329.2" y="260.4">Б-Б (2 : 1)</text>
<text x="323.3" y="269.6">аналогично с</text>
<text x="315.6" y="278.9">противоположной</text>
<text x="331.7" y="288.1">стороны</text>
<text x="514.9" y="370.3">В21.00.05</text>
<text x="485.5" y="386.9">Перемычка</text>
<text x="493.2" y="396.1">нижняя</text>
</g>
<g font-size="7.6">
<text x="132.2" y="300.1">ВВЕРХ 85° R 2.7</text>
<text x="133.8" y="311.8">ВНИЗ 85° R 2.7</text>
<text x="133.6" y="334.4">ВНИЗ 90° R 2.7</text>
<text x="283.3" y="334.7" transform="rotate(-90 283.3 334.7)">ВНИЗ 90° R 2.7</text>
<text x="406.1" y="343">1.</text>
<text x="416.1" y="343">* - Размер для справок;</text>
<text x="406.1" y="349.6">2.</text>
<text x="416.1" y="349.6">H14, h14, ±t2/2;</text>
<text x="32.5" y="357.5" transform="rotate(-90 32.5 357.5)">ВНИЗ 90° R 2.7</text>
<text x="406.1" y="356.2">3.</text>
<text x="416.1" y="356.2">Сварные швы по ГОСТ 5264-80. Швы зачистить.</text>
<text x="556" y="389.5">0,47</text>
<text x="576.4" y="389.5">1:2</text>
</g>
<g font-size="5.4">
<text x="557.6" y="25.3">Ra 6,3</text>
<text x="11.9" y="44.8" transform="rotate(-90 11.9 44.8)">Перв. примен.</text>
<text x="147.2" y="61.3">323</text>
<text x="233.9" y="61.3">19</text>
<text x="330.7" y="74.7">26,2</text>
<text x="39.1" y="78.3">п.3-</text>
<text x="252.1" y="78.1">п.3-</text>
<text x="11.9" y="104" transform="rotate(-90 11.9 104)">Справ. №</text>
<text x="244.9" y="105.6" transform="rotate(-90 244.9 105.6)">50</text>
<text x="320.3" y="102.5" transform="rotate(-90 320.3 102.5)">68,9</text>
<text x="347" y="105.8" transform="rotate(-90 347 105.8)">30</text>
<text x="314.6" y="124.2">5,1</text>
<text x="333.3" y="121.5">22</text>
<text x="347" y="123.9" transform="rotate(-90 347 123.9)">9,6</text>
<text x="34.7" y="127.2">п.3-</text>
<text x="252.4" y="128.5">п.3-</text>
<text x="308.6" y="128.8">4 отв.</text>
<text x="333.7" y="151.6">26,2</text>
<text x="310.6" y="158.7">1,5*</text>
<text x="147.4" y="170.6">361</text>
<text x="339.5" y="169.5" transform="rotate(47 339.5 169.5)">95°</text>
<text x="315.3" y="179.5" transform="rotate(-90 315.3 179.5)">20</text>
<text x="333.7" y="178.5">R2,7</text>
<text x="334.4" y="193.6">R2,7</text>
<text x="333.2" y="200" transform="rotate(48 333.2 200)">95°</text>
<text x="357.3" y="215.4" transform="rotate(-90 357.3 215.4)">48,1</text>
<text x="329.3" y="219" transform="rotate(-45 329.3 219)">90°</text>
<text x="334.4" y="225.1">R2,7</text>
<text x="337.3" y="242.6">22</text>
<text x="151.1" y="276.1">398,7</text>
<text x="92.2" y="285.5" transform="rotate(-90 92.2 285.5)">42</text>
<text x="84.7" y="288.3" transform="rotate(-90 84.7 288.3)">18,6</text>
<text x="11.9" y="300.7" transform="rotate(-90 11.9 300.7)">Подп. и дата</text>
<text x="226.9" y="319.5">20,4</text>
<text x="267.6" y="323.8" transform="rotate(-90 267.6 323.8)">107,6</text>
<text x="11.9" y="328.5" transform="rotate(-90 11.9 328.5)">Инв. № дубл.</text>
<text x="291.6" y="328.8" transform="rotate(-90 291.6 328.8)">22</text>
<text x="319.9" y="326.8">R2,7</text>
<text x="41.2" y="330.3">20,4</text>
<text x="326.8" y="336.1" transform="rotate(-45 326.8 336.1)">90°</text>
<text x="11.9" y="353.7" transform="rotate(-90 11.9 353.7)">Взам. инв. №</text>
<text x="86.4" y="360.7" transform="rotate(-90 86.4 360.7)">20,4</text>
<text x="11.9" y="383.6" transform="rotate(-90 11.9 383.6)">Подп. и дата</text>
<text x="404" y="384">Изм.</text>
<text x="411.1" y="384">Лист № докум.</text>
<text x="444.2" y="384">Подпись</text>
<text x="459.1" y="384">Дата</text>
<text x="542.2" y="379">Лит.</text>
<text x="556.9" y="379">Масса</text>
<text x="571.5" y="379">Масштаб</text>
<text x="405.4" y="389">Разраб.</text>
<text x="405.1" y="394">Пров.</text>
<text x="404.3" y="399">Т.контр.</text>
<text x="543.3" y="399">Лист</text>
<text x="565.3" y="399">Листов 1</text>
<text x="11.9" y="413.9" transform="rotate(-90 11.9 413.9)">Инв. № подл.</text>
<text x="405.2" y="409">Н.контр.</text>
<text x="487.2" y="409.7">Stainless steal, 304</text>
<text x="404.9" y="414">Утв.</text>
<text x="498.1" y="418.9">Копировал</text>
<text x="558.9" y="418.9">Формат A2</text>
</g>
</svg>
